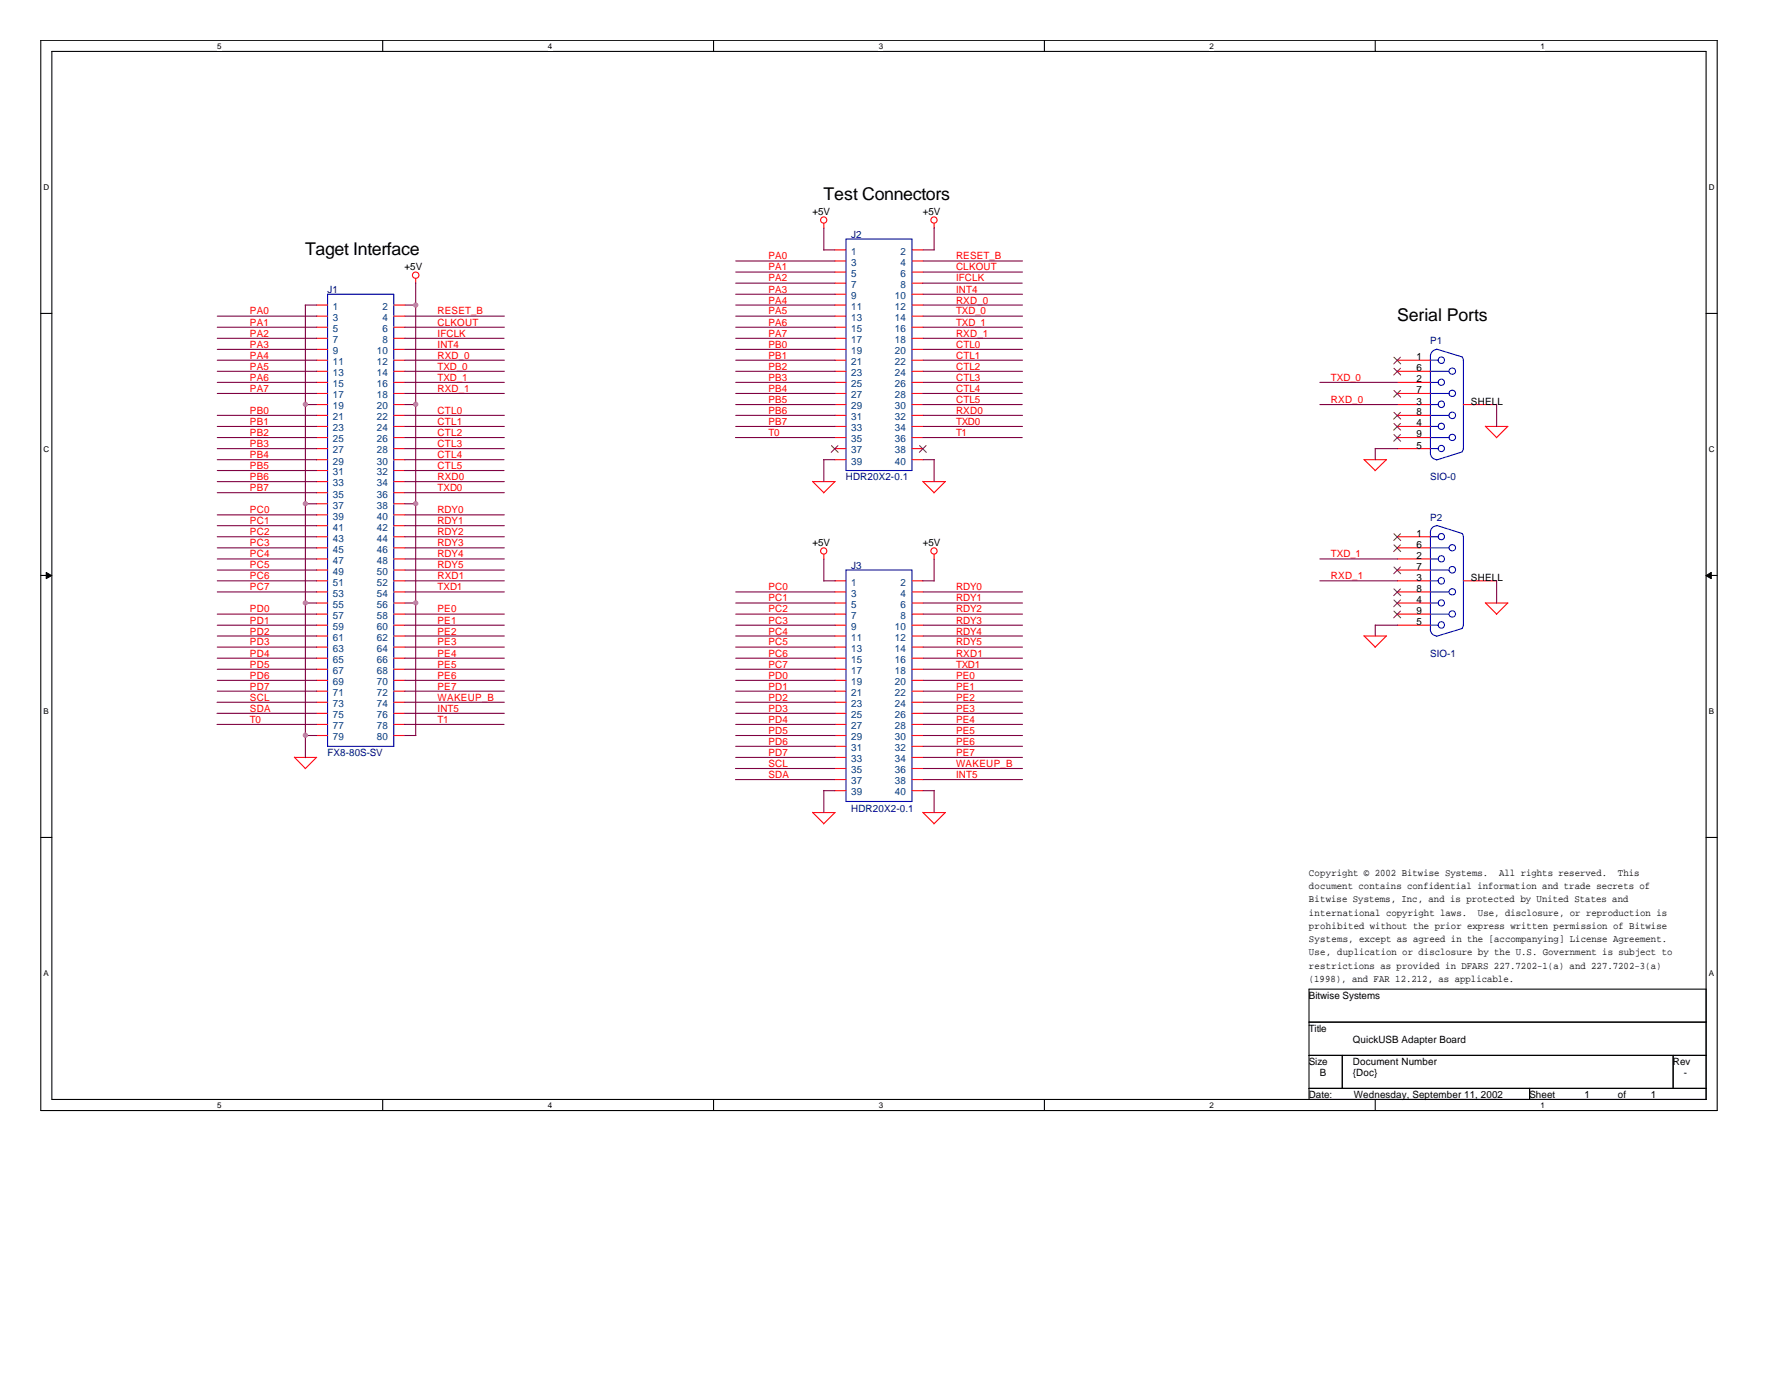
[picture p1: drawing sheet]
<svg xmlns="http://www.w3.org/2000/svg" width="279mm" height="216mm" viewBox="0 0 279 216" stroke-linecap="round" stroke-linejoin="round" font-family="sans-serif">
<path d="M6.4 6.3h262.5v167.6h-262.5zM8.1 8.1h259.1v164h-259.1z" fill="none" stroke="#000" stroke-width=".17"/>
<g fill="#fff">
<path d="M34 6.6h.7v1.4h-.7z"/>
<path d="M34 172.4h.7v1.4h-.7z"/>
</g>
<path d="M59.9 6.3v1.8M59.9 172.1v1.8" fill="none" stroke="#000" stroke-width=".17"/>
<g fill="#fff">
<path d="M85.8 6.6h.7v1.4h-.7z"/>
<path d="M85.8 172.4h.7v1.4h-.7z"/>
</g>
<path d="M111.8 6.3v1.8M111.8 172.1v1.8" fill="none" stroke="#000" stroke-width=".17"/>
<g fill="#fff">
<path d="M137.6 6.6h.7v1.4h-.7z"/>
<path d="M137.6 172.4h.7v1.4h-.7z"/>
</g>
<path d="M163.6 6.3v1.8M163.6 172.1v1.8" fill="none" stroke="#000" stroke-width=".17"/>
<g fill="#fff">
<path d="M189.4 6.6h.7v1.4h-.7z"/>
<path d="M189.4 172.4h.7v1.4h-.7z"/>
</g>
<path d="M215.4 6.3v1.8M215.4 172.1v1.8" fill="none" stroke="#000" stroke-width=".17"/>
<g fill="#fff">
<path d="M241.3 6.6h.6v1.4h-.6z"/>
<path d="M241.3 172.4h.6v1.4h-.6z"/>
<path d="M6.8 28.6h.9v1.4h-.9z"/>
<path d="M267.6 28.6h.9v1.4h-.9z"/>
<path d="M6.8 69.6h.9v1.4h-.9z"/>
<path d="M267.6 69.6h.9v1.4h-.9z"/>
</g>
<path d="M6.4 49.1h1.7M267.2 49.1h1.7" fill="none" stroke="#000" stroke-width=".17"/>
<g fill="#fff">
<path d="M6.8 110.6h.8v1.4h-.8z"/>
<path d="M267.6 110.6h.8v1.4h-.8z"/>
</g>
<path d="M6.4 90.1h1.7M267.2 90.1h1.7" fill="none" stroke="#000" stroke-width=".17"/>
<g fill="#000" stroke="#000" stroke-width=".16">
<path d="M7.2 89.6l.9 .5-.9 .5z" fill-rule="evenodd"/>
<path d="M267.2 90.1l.8-.5v1z" fill-rule="evenodd"/>
</g>
<g fill="#fff">
<path d="M6.8 151.6h.8v1.4h-.8z"/>
<path d="M267.6 151.6h.8v1.4h-.8z"/>
</g>
<path d="M6.4 131.1h1.7M267.2 131.1h1.7M205 154.9h62.2v17.2h-62.2zM205 160h62.2M205 165.2h62.2M205 170.4h62.2M210.2 165.2v5.2M239.6 170.4v1.7M262 165.2v5.2" fill="none" stroke="#000" stroke-width=".17"/>
<g fill="none" stroke="#f00" stroke-width=".17">
<path d="M129 35v.7M130.8 39.1h1.7M142.8 39.1h1.8M146.3 35v.7M49.6 47.8h1.7M49.6 49.5h1.7M49.6 51.2h1.7M49.6 53h1.7M49.6 54.7h1.7M49.6 56.4h1.7M49.6 58.1h1.7M49.6 59.9h1.7"/>
<path d="M61.7 47.8h1.7M61.7 49.5h1.7M61.7 51.2h1.7M61.7 53h1.7M61.7 54.7h1.7M61.7 56.4h1.7M61.7 58.1h1.7M61.7 59.9h1.7M65.1 43.6v.8M130.8 47.8h1.7M130.8 49.5h1.7M130.8 51.2h1.7"/>
<path d="M130.8 53h1.7M130.8 54.7h1.7M130.8 56.4h1.7M130.8 58.1h1.7M130.8 59.9h1.7M130.8 40.9h1.7M130.8 42.6h1.7M130.8 44.3h1.7M130.8 46.1h1.7M142.8 47.8h1.8M142.8 49.5h1.8M142.8 51.2h1.8"/>
<path d="M142.8 53h1.8M142.8 54.7h1.8M142.8 56.4h1.8M142.8 58.1h1.8M142.8 59.9h1.8M142.8 40.9h1.8M142.8 42.6h1.8M142.8 44.3h1.8M142.8 46.1h1.8M218.9 56.4h5.1M218.9 58.1h5.1M218.9 59.9h5.1"/>
<path d="M49.6 75.4h1.7M49.6 72h1.7M49.6 66.8h1.7M49.6 61.6h1.7M49.6 63.3h1.7M49.6 65h1.7M49.6 68.5h1.7M49.6 70.2h1.7M49.6 73.7h1.7M49.6 77.1h1.7M49.6 78.9h1.7M61.7 75.4h1.7"/>
<path d="M61.7 72h1.7M61.7 66.8h1.7M61.7 61.6h1.7M61.7 63.3h1.7M61.7 65h1.7M61.7 68.5h1.7M61.7 70.2h1.7M61.7 73.7h1.7M61.7 77.1h1.7M61.7 78.9h1.7M127.2 75.4l1.8 1.7M127.3 75.4h3.5"/>
<path d="M130.8 75.4l-1.8 1.8M130.8 72h1.7M130.8 66.8h1.7M130.8 61.6h1.7M130.8 63.3h1.7M130.8 65h1.7M130.8 68.5h1.7M130.8 70.2h1.7M142.8 72h1.8M142.8 66.8h1.8M142.8 61.6h1.8M142.8 63.3h1.8"/>
<path d="M142.8 65h1.8M142.8 68.5h1.8M142.8 70.2h1.8M144.5 75.4l1.8 1.7M144.6 75.4h3.5M148 75.4l-1.7 1.8M213.6 71.9l1.8 1.8M213.6 72h3.6M217.1 72l-1.8 1.7M218.9 66.8h5.1M218.9 61.6h5.1M218.9 63.3h5.1"/>
<path d="M218.9 65h5.1M218.9 68.5h5.1M218.9 70.2h5.1M229.2 63.3h5.2M232.6 66.7l1.8 1.8M232.7 66.8h3.5M236.1 66.8l-1.8 1.7M49.6 99.6h1.7M49.6 94.4h1.7M49.6 90.9h1.7M49.6 92.7h1.7M49.6 96.1h1.7"/>
<path d="M49.6 97.9h1.7M49.6 80.6h1.7M49.6 82.3h1.7M49.6 84h1.7M49.6 85.8h1.7M49.6 87.5h1.7M49.6 89.2h1.7M61.7 99.6h1.7M61.7 94.4h1.7M61.7 90.9h1.7M61.7 92.7h1.7M61.7 96.1h1.7"/>
<path d="M61.7 97.9h1.7M61.7 80.6h1.7M61.7 82.3h1.7M61.7 84h1.7M61.7 85.8h1.7M61.7 87.5h1.7M61.7 89.2h1.7M129 86.8v.8M130.8 99.6h1.7M130.8 94.4h1.7M130.8 90.9h1.7M130.8 92.7h1.7"/>
<path d="M130.8 96.1h1.7M130.8 97.9h1.7M142.8 99.6h1.8M142.8 94.4h1.8M142.8 90.9h1.8M142.8 92.7h1.8M142.8 96.1h1.8M142.8 97.9h1.8M146.3 86.8v.8M213.6 99.5l1.8 1.8M213.6 99.6h3.6M217.1 99.6l-1.8 1.8"/>
<path d="M218.9 94.4h5.1M218.9 90.9h5.1M218.9 92.7h5.1M218.9 96.1h5.1M218.9 97.9h5.1M218.9 84h5.1M218.9 85.8h5.1M218.9 87.5h5.1M218.9 89.2h5.1M229.2 90.9h5.2M232.6 94.4l1.8 1.7M232.7 94.4h3.5"/>
<path d="M236.1 94.4l-1.8 1.8M46.1 118.5l1.7 1.8M46.1 118.6h3.5M49.6 118.6l-1.8 1.8M49.6 101.3h1.7M49.6 103h1.7M49.6 104.8h1.7M49.6 106.5h1.7M49.6 108.2h1.7M49.6 109.9h1.7M49.6 111.7h1.7M49.6 113.4h1.7"/>
<path d="M49.6 115.2h1.7M61.7 101.3h1.7M61.7 103h1.7M61.7 104.8h1.7M61.7 106.5h1.7M61.7 108.2h1.7M61.7 109.9h1.7M61.7 111.7h1.7M61.7 113.4h1.7M61.7 115.2h1.7M130.8 118.6h1.7M130.8 101.3h1.7"/>
<path d="M130.8 103h1.7M130.8 104.8h1.7M130.8 106.5h1.7M130.8 108.2h1.7M130.8 109.9h1.7M130.8 111.7h1.7M130.8 113.4h1.7M130.8 115.2h1.7M130.8 116.8h1.7M142.8 118.6h1.8M142.8 101.3h1.8M142.8 103h1.8"/>
<path d="M142.8 104.8h1.8M142.8 106.5h1.8M142.8 108.2h1.8M142.8 109.9h1.8M142.8 111.7h1.8M142.8 113.4h1.8M142.8 115.2h1.8M142.8 116.8h1.8M127.2 127.2l1.8 1.8M127.3 127.2h3.5M130.8 127.2l-1.8 1.8M130.8 120.3h1.7"/>
<path d="M130.8 122.1h1.7M130.8 123.8h1.7M142.8 120.3h1.8M142.8 122.1h1.8M142.8 123.8h1.8M144.5 127.2l1.8 1.8M144.6 127.2h3.5M148 127.2l-1.7 1.8"/>
<circle cx="129" cy="34.4" r=".49"/>
<circle cx="146.3" cy="34.4" r=".49"/>
<circle cx="65.1" cy="43.1" r=".5"/>
<circle cx="129" cy="86.3" r=".49"/>
<circle cx="146.3" cy="86.3" r=".49"/>
</g>
<g fill="none" stroke="#00f" stroke-width=".17">
<path d="M132.5 37.4h10.3v36.3h-10.3zM51.3 46.1h10.4v70.7h-10.4zM224 58.1h2.9M224 55.7v15.2a1.02 1.02 0 0 0 1 1.1M224 59.9h1.3M224 56.4h1.3M225 54.7l4 1.2M225 54.7a1.09 1.09 0 0 0-1 1M229 55.9l.2 .5v13.9M224 68.5h2.9M224 65h2.9M224 61.6h2.9"/>
<path d="M224 70.2h1.3M224 66.8h1.3M224 63.3h1.3M229 70.7l-4 1.3M229.2 70.2l-.2 .5M132.5 89.2h10.3v36.3h-10.3zM224 89.2h2.9M224 96.1h2.9M224 92.7h2.9M224 85.8h2.9M224 83.3v15.3a1.03 1.03 0 0 0 1 1M224 97.9h1.3"/>
<path d="M224 94.4h1.3M224 90.9h1.3M224 87.5h1.3M224 84h1.3M225 82.3l4 1.2M225 82.3a1.04 1.04 0 0 0-1 1.1M229 83.5l.2 .5v13.9M229 98.4l-4 1.2M229.2 97.9l-.2 .4"/>
<circle cx="225.7" cy="56.4" r=".5"/>
<circle cx="225.7" cy="59.8" r=".49"/>
<circle cx="227.5" cy="58.1" r=".5"/>
<circle cx="225.7" cy="63.3" r=".5"/>
<circle cx="225.7" cy="70.2" r=".49"/>
<circle cx="225.7" cy="66.7" r=".49"/>
<circle cx="227.4" cy="65" r=".51"/>
<circle cx="227.5" cy="61.6" r=".5"/>
<circle cx="227.5" cy="68.5" r=".5"/>
<circle cx="225.7" cy="97.8" r=".5"/>
<circle cx="225.7" cy="90.9" r=".5"/>
<circle cx="225.7" cy="87.5" r=".49"/>
<circle cx="225.7" cy="84" r=".49"/>
<circle cx="225.7" cy="94.4" r=".49"/>
<circle cx="227.4" cy="89.2" r=".51"/>
<circle cx="227.5" cy="85.8" r=".5"/>
<circle cx="227.5" cy="92.7" r=".5"/>
<circle cx="227.5" cy="96.1" r=".5"/>
</g>
<g fill="none" stroke="#804000" stroke-width=".16">
<path d="M218.3 57.7l1.1 1M218.3 55.9l1.1 1.1M219.3 57.7l-1 1M219.3 55.9l-1 1.1M130.2 69.8l1.1 1M131.2 69.8l-1 1M144 69.8l1.1 1M145 69.8l-1 1M218.3 68l1.1 1.1M218.3 66.3l1.1 1.1M218.3 64.6l1.1 1M218.3 61.1l1.1 1.1"/>
<path d="M219.3 68l-1 1.1M219.3 66.3l-1 1.1M219.3 64.6l-1 1M219.3 61.1l-1 1.1M218.3 95.7l1.1 1M218.3 93.9l1.1 1.1M218.3 92.2l1.1 1.1M218.3 88.8l1.1 1M218.3 85.3l1.1 1.1M218.3 83.6l1.1 1M219.3 95.7l-1 1M219.3 93.9l-1 1.1"/>
<path d="M219.3 92.2l-1 1.1M219.3 88.8l-1 1M219.3 85.3l-1 1.1M219.3 83.6l-1 1"/>
</g>
<g fill="none" stroke="#800040" stroke-width=".17">
<path d="M129 39.1h1.8M129 35.7v3.5M144.6 39.1h1.7M146.3 35.7v3.4M34 58.1h15.6M34 56.4h15.6M34 54.7h15.6M34 59.9h15.6M34 53h15.6M34 51.2h15.6M34 49.5h15.6M47.8 47.8h1.8"/>
<path d="M47.8 47.8v70.8M63.4 53h15.5M63.4 58.1h15.6M63.4 56.4h15.6M63.4 54.7h15.6M63.4 59.9h15.6M63.4 51.2h15.6M63.4 49.5h15.6M63.4 47.8h1.7M65.1 44.3v70.9M115.2 58.1h15.6M115.2 56.4h15.6"/>
<path d="M115.2 54.7h15.6M115.2 59.9h15.6M115.2 53h15.6M115.2 51.2h15.6M115.2 49.5h15.6M115.2 46.1h15.6M115.2 44.3h15.6M115.2 40.9h15.6M115.2 47.8h15.6M115.2 42.6h15.6M144.5 44.3h15.6M144.6 58.1h15.5"/>
<path d="M144.6 56.4h15.5M144.6 54.7h15.5M144.6 59.9h15.5M144.6 53h15.5M144.6 51.2h15.5M144.6 49.5h15.5M144.6 46.1h15.5M144.6 40.9h15.5M144.6 47.8h15.5M144.6 42.6h15.5M206.7 59.9h12.2M34 70.2h15.6"/>
<path d="M34 61.6h15.6M34 68.5h15.6M34 66.8h15.6M34 65h15.6M34 77.1h15.6M34 72h15.6M34 75.4h15.6M34 73.7h15.6M47.8 63.3h1.8M47.8 78.9h1.8M63.4 72h15.5M63.4 73.7h15.5"/>
<path d="M63.4 70.2h15.6M63.4 61.6h15.6M63.4 68.5h15.6M63.4 66.8h15.6M63.4 65h15.6M63.4 77.1h15.6M63.4 75.4h15.6M63.4 63.3h1.7M63.4 78.9h1.7M115.2 68.5h15.6M115.2 61.6h15.6M115.2 66.8h15.6"/>
<path d="M115.2 65h15.6M115.2 63.3h15.6M129 72h1.8M129 71.9v3.5M144.5 61.6h15.6M144.5 68.5h15.6M144.5 63.3h15.6M144.6 66.8h15.5M144.6 65h15.5M144.6 72h1.7M146.3 71.9v3.5M206.7 63.3h12.2"/>
<path d="M215.4 70.2h3.5M215.4 70.2v1.8M234.4 63.3v3.5M34 92.7h15.6M34 87.5h15.6M34 90.9h15.6M34 82.3h15.6M34 85.8h15.6M34 89.2h15.6M34 84h15.6M34 80.6h15.6M34 96.1h15.6"/>
<path d="M34 99.6h15.6M34 97.9h15.6M47.8 94.4h1.8M63.4 92.7h15.6M63.4 87.5h15.6M63.4 90.9h15.6M63.4 82.3h15.6M63.4 85.8h15.6M63.4 89.2h15.6M63.4 84h15.6M63.4 80.6h15.6M63.4 96.1h15.6"/>
<path d="M63.4 99.6h15.6M63.4 97.9h15.6M63.4 94.4h1.7M115.2 92.7h15.6M115.2 96.1h15.6M115.2 99.6h15.6M115.2 97.9h15.6M115.2 94.4h15.6M129 90.9h1.8M129 87.5v3.5M144.5 90.9h1.8M144.6 92.7h15.5"/>
<path d="M144.6 96.1h15.5M144.6 99.6h15.5M144.6 97.9h15.5M144.6 94.4h15.5M146.3 87.5v3.5M206.7 87.5h12.2M206.7 90.9h12.2M215.4 97.9h3.5M215.4 97.8v1.8M234.4 90.9v3.5M34 109.9h15.6M34 111.7h15.6"/>
<path d="M34 113.4h15.6M34 103h15.6M34 104.8h15.6M34 108.2h15.6M34 101.3h15.6M34 106.5h15.6M47.8 115.2h1.8M63.4 113.4h15.5M63.4 103h15.6M63.4 104.8h15.6M63.4 108.2h15.6M63.4 101.3h15.6"/>
<path d="M63.4 106.5h15.6M63.4 109.9h15.6M63.4 111.7h15.6M63.4 115.2h1.7M115.2 103h15.6M115.2 104.8h15.6M115.2 108.2h15.6M115.2 101.3h15.6M115.2 106.5h15.6M115.2 109.9h15.6M115.2 111.7h15.6M115.2 113.4h15.6"/>
<path d="M115.2 118.6h15.6M115.2 115.2h15.6M115.2 116.8h15.6M144.6 103h15.5M144.6 104.8h15.5M144.6 108.2h15.5M144.6 101.3h15.5M144.6 106.5h15.5M144.6 109.9h15.5M144.6 111.7h15.5M144.6 113.4h15.5M144.6 118.6h15.5"/>
<path d="M144.6 115.2h15.5M144.6 116.8h15.5M115.2 120.3h15.6M115.2 122.1h15.6M129 123.8h1.8M129 123.7v3.5M144.6 120.3h15.5M144.6 122.1h15.5M144.6 123.8h1.7M146.3 123.7v3.5"/>
</g>
<g fill="#f0f" stroke="#f0f" stroke-width=".17">
<circle cx="65.1" cy="94.4" r=".33"/>
<circle cx="65.1" cy="47.8" r=".33"/>
<circle cx="65.1" cy="78.9" r=".33"/>
<circle cx="65.1" cy="63.3" r=".33"/>
<circle cx="47.8" cy="115.1" r=".33"/>
<circle cx="47.8" cy="63.3" r=".33"/>
<circle cx="47.8" cy="78.9" r=".33"/>
<circle cx="47.8" cy="94.4" r=".33"/>
</g>
<g font-size="2.8">
<text x="129" y="31.3">Test Connectors</text>
<text x="47.8" y="40">Taget Interface</text>
<text x="218.8" y="50.3">Serial Ports</text>
</g>
<g font-size="1.6">
<text x="127.3" y="33.7">+5V</text>
<text x="144.5" y="33.7">+5V</text>
<text x="63.4" y="42.3">+5V</text>
<text x="221.9" y="59.9">2</text>
<text x="221.9" y="58.1">6</text>
<text x="221.9" y="56.4">1</text>
<text x="221.9" y="65">8</text>
<text x="221.9" y="63.3">3</text>
<text x="221.9" y="61.6">7</text>
<text x="230.4" y="63.3">SHELL</text>
<text x="221.9" y="70.2">5</text>
<text x="221.9" y="68.5">9</text>
<text x="221.9" y="66.8">4</text>
<text x="127.3" y="85.5">+5V</text>
<text x="144.5" y="85.5">+5V</text>
<text x="221.9" y="89.2">7</text>
<text x="221.9" y="87.5">2</text>
<text x="221.9" y="85.8">6</text>
<text x="221.9" y="84">1</text>
<text x="221.9" y="94.4">4</text>
<text x="221.9" y="92.7">8</text>
<text x="221.9" y="90.9">3</text>
<text x="230.4" y="90.9">SHELL</text>
<text x="221.9" y="97.9">5</text>
<text x="221.9" y="96.1">9</text>
<text x="205" y="137.1">Copyright © 2002 Bitwise Systems.</text>
<text x="234.8" y="137.1">All rights reserved.</text>
<text x="253.4" y="137.1">This</text>
<text x="205" y="139.2">document contains confidential information and trade secrets of</text>
<text x="205" y="141.3">Bitwise Systems, Inc, and is protected by United States and</text>
<text x="205" y="143.3">international copyright laws.</text>
<text x="231.5" y="143.3">Use, disclosure, or reproduction is</text>
<text x="205" y="145.4">prohibited without the prior express written permission of Bitwise</text>
<text x="205" y="147.5">Systems, except as agreed in the [accompanying] License Agreement.</text>
<text x="205" y="149.6">Use, duplication or disclosure by the U.S. Government is subject to</text>
<text x="205" y="151.6">restrictions as provided in DFARS 227.7202-1(a) and 227.7202-3(a)</text>
<text x="205" y="153.7">(1998), and FAR 12.212, as applicable.</text>
<text x="205" y="156.3">Bitwise Systems</text>
<text x="205" y="161.5">Title</text>
<text x="205" y="166.7">Size</text>
<text x="211.9" y="163.2">QuickUSB Adapter Board</text>
<text x="211.9" y="166.7">Document Number</text>
<text x="262" y="166.7">Rev</text>
<text x="205" y="171.9">Date:</text>
<text x="206.7" y="168.4">B</text>
<text x="211.9" y="168.4">{Doc}</text>
<text x="212" y="171.9">Wednesday, September 11, 2002</text>
<text x="239.5" y="171.9">Sheet</text>
<text x="248.2" y="171.9">1</text>
<text x="253.4" y="171.9">of</text>
<text x="258.5" y="171.9">1</text>
<text x="263.7" y="168.4">-</text>
</g>
<g font-size="1.6" fill="#f00">
<text x="120.3" y="40.6">PA0</text>
<text x="149.7" y="40.6">RESET_B</text>
<text x="120.3" y="45.8">PA3</text>
<text x="120.3" y="44.1">PA2</text>
<text x="120.3" y="47.5">PA4</text>
<text x="120.3" y="42.3">PA1</text>
<text x="149.7" y="47.5">RXD_0</text>
<text x="149.7" y="45.8">INT4</text>
<text x="149.7" y="44.1">IFCLK</text>
<text x="149.7" y="42.3">CLKOUT</text>
<text x="39.1" y="52.7">PA2</text>
<text x="39.1" y="49.2">PA0</text>
<text x="39.1" y="51">PA1</text>
<text x="68.5" y="52.7">IFCLK</text>
<text x="68.5" y="51">CLKOUT</text>
<text x="68.5" y="49.2">RESET_B</text>
<text x="120.3" y="49.2">PA5</text>
<text x="120.3" y="52.7">PA7</text>
<text x="120.3" y="51">PA6</text>
<text x="149.7" y="49.2">TXD_0</text>
<text x="149.7" y="52.7">RXD_1</text>
<text x="149.7" y="51">TXD_1</text>
<text x="39.1" y="57.9">PA5</text>
<text x="39.1" y="54.4">PA3</text>
<text x="39.1" y="56.2">PA4</text>
<text x="39.1" y="59.6">PA6</text>
<text x="68.5" y="56.2">RXD_0</text>
<text x="68.5" y="59.6">TXD_1</text>
<text x="68.5" y="57.9">TXD_0</text>
<text x="68.5" y="54.4">INT4</text>
<text x="120.3" y="54.4">PB0</text>
<text x="120.3" y="57.9">PB2</text>
<text x="120.3" y="56.2">PB1</text>
<text x="120.3" y="59.6">PB3</text>
<text x="149.7" y="56.2">CTL1</text>
<text x="149.7" y="54.4">CTL0</text>
<text x="149.7" y="59.6">CTL3</text>
<text x="149.7" y="57.9">CTL2</text>
<text x="208.4" y="59.6">TXD_0</text>
<text x="39.1" y="61.3">PA7</text>
<text x="39.1" y="64.8">PB0</text>
<text x="68.5" y="61.3">RXD_1</text>
<text x="68.5" y="64.8">CTL0</text>
<text x="120.3" y="64.8">PB6</text>
<text x="120.3" y="63.1">PB5</text>
<text x="120.3" y="61.3">PB4</text>
<text x="149.7" y="64.8">RXD0</text>
<text x="149.7" y="61.3">CTL4</text>
<text x="149.7" y="63.1">CTL5</text>
<text x="208.4" y="63.1">RXD_0</text>
<text x="39.1" y="68.2">PB2</text>
<text x="39.1" y="70">PB3</text>
<text x="39.1" y="66.5">PB1</text>
<text x="39.1" y="71.7">PB4</text>
<text x="68.5" y="70">CTL3</text>
<text x="68.5" y="68.2">CTL2</text>
<text x="68.5" y="66.5">CTL1</text>
<text x="68.5" y="71.7">CTL4</text>
<text x="120.3" y="66.5">PB7</text>
<text x="120.3" y="68.2">T0</text>
<text x="149.7" y="66.5">TXD0</text>
<text x="149.7" y="68.2">T1</text>
<text x="39.1" y="76.9">PB7</text>
<text x="39.1" y="75.1">PB6</text>
<text x="39.1" y="73.4">PB5</text>
<text x="68.5" y="73.4">CTL5</text>
<text x="68.5" y="76.9">TXD0</text>
<text x="68.5" y="75.1">RXD0</text>
<text x="39.1" y="82.1">PC1</text>
<text x="39.1" y="83.8">PC2</text>
<text x="39.1" y="80.3">PC0</text>
<text x="68.5" y="82.1">RDY1</text>
<text x="68.5" y="83.8">RDY2</text>
<text x="68.5" y="80.3">RDY0</text>
<text x="39.1" y="87.2">PC4</text>
<text x="39.1" y="85.5">PC3</text>
<text x="39.1" y="89">PC5</text>
<text x="68.5" y="89">RDY5</text>
<text x="68.5" y="85.5">RDY3</text>
<text x="68.5" y="87.2">RDY4</text>
<text x="208.4" y="87.2">TXD_1</text>
<text x="39.1" y="92.4">PC7</text>
<text x="39.1" y="90.7">PC6</text>
<text x="39.1" y="95.9">PD0</text>
<text x="68.5" y="95.9">PE0</text>
<text x="68.5" y="92.4">TXD1</text>
<text x="68.5" y="90.7">RXD1</text>
<text x="120.3" y="95.9">PC2</text>
<text x="120.3" y="94.1">PC1</text>
<text x="120.3" y="92.4">PC0</text>
<text x="149.7" y="94.1">RDY1</text>
<text x="149.7" y="95.9">RDY2</text>
<text x="149.7" y="92.4">RDY0</text>
<text x="208.4" y="90.7">RXD_1</text>
<text x="39.1" y="99.4">PD2</text>
<text x="39.1" y="97.6">PD1</text>
<text x="39.1" y="101">PD3</text>
<text x="68.5" y="97.6">PE1</text>
<text x="68.5" y="101">PE3</text>
<text x="68.5" y="99.4">PE2</text>
<text x="120.3" y="101">PC5</text>
<text x="120.3" y="97.6">PC3</text>
<text x="120.3" y="99.4">PC4</text>
<text x="149.7" y="97.6">RDY3</text>
<text x="149.7" y="99.4">RDY4</text>
<text x="149.7" y="101">RDY5</text>
<text x="39.1" y="102.8">PD4</text>
<text x="39.1" y="104.5">PD5</text>
<text x="39.1" y="108">PD7</text>
<text x="39.1" y="106.3">PD6</text>
<text x="68.5" y="102.8">PE4</text>
<text x="68.5" y="108">PE7</text>
<text x="68.5" y="104.5">PE5</text>
<text x="68.5" y="106.3">PE6</text>
<text x="120.3" y="106.3">PD0</text>
<text x="120.3" y="102.8">PC6</text>
<text x="120.3" y="108">PD1</text>
<text x="120.3" y="104.5">PC7</text>
<text x="149.7" y="102.8">RXD1</text>
<text x="149.7" y="106.3">PE0</text>
<text x="149.7" y="104.5">TXD1</text>
<text x="149.7" y="108">PE1</text>
<text x="39.1" y="109.7">SCL</text>
<text x="39.1" y="111.4">SDA</text>
<text x="39.1" y="113.2">T0</text>
<text x="68.5" y="111.4">INT5</text>
<text x="68.5" y="113.2">T1</text>
<text x="68.5" y="109.7">WAKEUP_B</text>
<text x="120.3" y="111.4">PD3</text>
<text x="120.3" y="109.7">PD2</text>
<text x="120.3" y="113.2">PD4</text>
<text x="149.7" y="109.7">PE2</text>
<text x="149.7" y="111.4">PE3</text>
<text x="149.7" y="113.2">PE4</text>
<text x="120.3" y="118.3">PD7</text>
<text x="120.3" y="114.9">PD5</text>
<text x="120.3" y="116.6">PD6</text>
<text x="149.7" y="116.6">PE6</text>
<text x="149.7" y="114.9">PE5</text>
<text x="149.7" y="118.3">PE7</text>
<text x="120.3" y="120.1">SCL</text>
<text x="120.3" y="121.8">SDA</text>
<text x="149.7" y="121.8">INT5</text>
<text x="149.7" y="120.1">WAKEUP_B</text>
</g>
<g font-size="1.6" fill="#000080">
<text x="133.3" y="37.3">J2</text>
<text x="51.3" y="45.8">J1</text>
<text x="224" y="53.9">P1</text>
<text x="132.5" y="75.1">HDR20X2-0.1</text>
<text x="224" y="75.1">SIO-0</text>
<text x="224" y="81.5">P2</text>
<text x="133.3" y="89.2">J3</text>
<text x="224" y="102.8">SIO-1</text>
<text x="51.3" y="118.3">FX8-80S-SV</text>
<text x="133.3" y="127.1">HDR20X2-0.1</text>
</g>
<g font-size="1.6" fill="#004080">
<text x="133.3" y="39.9">1</text>
<text x="133.3" y="41.6">3</text>
<text x="141.1" y="39.9">2</text>
<text x="141.1" y="41.6">4</text>
<text x="133.3" y="43.3">5</text>
<text x="133.3" y="45.1">7</text>
<text x="133.3" y="46.8">9</text>
<text x="140.2" y="46.8">10</text>
<text x="141.1" y="43.3">6</text>
<text x="141.1" y="45.1">8</text>
<text x="52.1" y="48.5">1</text>
<text x="52.1" y="50.2">3</text>
<text x="52.1" y="52">5</text>
<text x="52.1" y="53.7">7</text>
<text x="59.9" y="48.5">2</text>
<text x="59.9" y="50.2">4</text>
<text x="59.9" y="52">6</text>
<text x="59.9" y="53.7">8</text>
<text x="133.3" y="48.5">11</text>
<text x="133.3" y="50.2">13</text>
<text x="133.3" y="52">15</text>
<text x="133.3" y="53.7">17</text>
<text x="140.2" y="48.5">12</text>
<text x="140.2" y="50.2">14</text>
<text x="140.2" y="52">16</text>
<text x="140.2" y="53.7">18</text>
<text x="52.1" y="55.5">9</text>
<text x="52.1" y="57.2">11</text>
<text x="52.1" y="58.9">13</text>
<text x="59" y="55.5">10</text>
<text x="59" y="57.1">12</text>
<text x="59" y="58.9">14</text>
<text x="133.3" y="55.5">19</text>
<text x="133.3" y="57.2">21</text>
<text x="133.3" y="58.9">23</text>
<text x="140.2" y="55.5">20</text>
<text x="140.2" y="57.2">22</text>
<text x="140.2" y="58.9">24</text>
<text x="52.1" y="60.6">15</text>
<text x="52.1" y="62.4">17</text>
<text x="52.1" y="64.1">19</text>
<text x="52.1" y="65.8">21</text>
<text x="59" y="60.6">16</text>
<text x="59" y="62.4">18</text>
<text x="59" y="64.1">20</text>
<text x="59" y="65.8">22</text>
<text x="133.3" y="60.6">25</text>
<text x="133.3" y="62.4">27</text>
<text x="133.3" y="64.1">29</text>
<text x="133.3" y="65.8">31</text>
<text x="140.2" y="60.6">26</text>
<text x="140.2" y="62.4">28</text>
<text x="140.2" y="64.1">30</text>
<text x="140.2" y="65.8">32</text>
<text x="52.1" y="67.5">23</text>
<text x="52.1" y="69.3">25</text>
<text x="52.1" y="71">27</text>
<text x="59" y="67.5">24</text>
<text x="59" y="69.3">26</text>
<text x="59" y="71">28</text>
<text x="133.3" y="67.5">33</text>
<text x="133.3" y="69.3">35</text>
<text x="133.3" y="71">37</text>
<text x="140.2" y="67.5">34</text>
<text x="140.2" y="69.3">36</text>
<text x="140.2" y="71">38</text>
<text x="52.1" y="72.7">29</text>
<text x="52.1" y="74.4">31</text>
<text x="52.1" y="76.2">33</text>
<text x="52.1" y="77.9">35</text>
<text x="59" y="72.7">30</text>
<text x="59" y="74.4">32</text>
<text x="59" y="76.2">34</text>
<text x="59" y="77.9">36</text>
<text x="133.3" y="72.7">39</text>
<text x="140.2" y="72.7">40</text>
<text x="52.1" y="79.6">37</text>
<text x="52.1" y="81.4">39</text>
<text x="52.1" y="83.1">41</text>
<text x="59" y="79.6">38</text>
<text x="59" y="81.4">40</text>
<text x="59" y="83.1">42</text>
<text x="52.1" y="84.8">43</text>
<text x="52.1" y="86.5">45</text>
<text x="52.1" y="88.3">47</text>
<text x="59" y="84.8">44</text>
<text x="59" y="86.5">46</text>
<text x="59" y="88.3">48</text>
<text x="52.1" y="90">49</text>
<text x="52.1" y="91.7">51</text>
<text x="52.1" y="93.4">53</text>
<text x="52.1" y="95.2">55</text>
<text x="59" y="90">50</text>
<text x="59" y="91.7">52</text>
<text x="59" y="93.4">54</text>
<text x="59" y="95.2">56</text>
<text x="133.3" y="91.7">1</text>
<text x="133.3" y="93.4">3</text>
<text x="133.3" y="95.2">5</text>
<text x="141.1" y="91.7">2</text>
<text x="141.1" y="93.4">4</text>
<text x="141.1" y="95.2">6</text>
<text x="52.1" y="96.9">57</text>
<text x="52.1" y="98.6">59</text>
<text x="52.1" y="100.3">61</text>
<text x="59" y="96.9">58</text>
<text x="59" y="98.6">60</text>
<text x="59" y="100.3">62</text>
<text x="133.3" y="96.9">7</text>
<text x="133.3" y="98.6">9</text>
<text x="133.3" y="100.3">11</text>
<text x="140.2" y="98.6">10</text>
<text x="140.2" y="100.3">12</text>
<text x="141.1" y="96.9">8</text>
<text x="52.1" y="102.1">63</text>
<text x="52.1" y="103.8">65</text>
<text x="52.1" y="105.5">67</text>
<text x="52.1" y="107.3">69</text>
<text x="59" y="102.1">64</text>
<text x="59" y="103.8">66</text>
<text x="59" y="105.5">68</text>
<text x="59" y="107.3">70</text>
<text x="133.3" y="102.1">13</text>
<text x="133.3" y="103.8">15</text>
<text x="133.3" y="105.5">17</text>
<text x="133.3" y="107.3">19</text>
<text x="140.2" y="102.1">14</text>
<text x="140.2" y="103.8">16</text>
<text x="140.2" y="105.5">18</text>
<text x="140.2" y="107.3">20</text>
<text x="52.1" y="109">71</text>
<text x="52.1" y="110.7">73</text>
<text x="52.1" y="112.4">75</text>
<text x="59" y="109">72</text>
<text x="59" y="110.7">74</text>
<text x="59" y="112.4">76</text>
<text x="133.3" y="109">21</text>
<text x="133.3" y="110.7">23</text>
<text x="133.3" y="112.4">25</text>
<text x="140.2" y="109">22</text>
<text x="140.2" y="110.7">24</text>
<text x="140.2" y="112.4">26</text>
<text x="52.1" y="114.2">77</text>
<text x="52.1" y="115.9">79</text>
<text x="59" y="114.2">78</text>
<text x="59" y="115.9">80</text>
<text x="133.3" y="114.2">27</text>
<text x="133.3" y="115.9">29</text>
<text x="133.3" y="117.6">31</text>
<text x="133.3" y="119.3">33</text>
<text x="140.2" y="114.2">28</text>
<text x="140.2" y="115.9">30</text>
<text x="140.2" y="117.6">32</text>
<text x="140.2" y="119.3">34</text>
<text x="133.3" y="121.1">35</text>
<text x="133.3" y="122.8">37</text>
<text x="133.3" y="124.5">39</text>
<text x="140.2" y="121.1">36</text>
<text x="140.2" y="122.8">38</text>
<text x="140.2" y="124.5">40</text>
</g>
<g font-size="1.3">
<text x="34" y="7.7">5</text>
<text x="85.8" y="7.7">4</text>
<text x="137.6" y="7.7">3</text>
<text x="189.4" y="7.7">2</text>
<text x="241.3" y="7.7">1</text>
<text x="6.8" y="29.7">D</text>
<text x="267.6" y="29.7">D</text>
<text x="6.8" y="70.7">C</text>
<text x="267.6" y="70.7">C</text>
<text x="6.8" y="111.8">B</text>
<text x="267.6" y="111.8">B</text>
<text x="6.8" y="152.8">A</text>
<text x="267.6" y="152.8">A</text>
<text x="34" y="173.5">5</text>
<text x="85.8" y="173.5">4</text>
<text x="137.6" y="173.5">3</text>
<text x="189.4" y="173.5">2</text>
<text x="241.3" y="173.5">1</text>
</g>
</svg>
